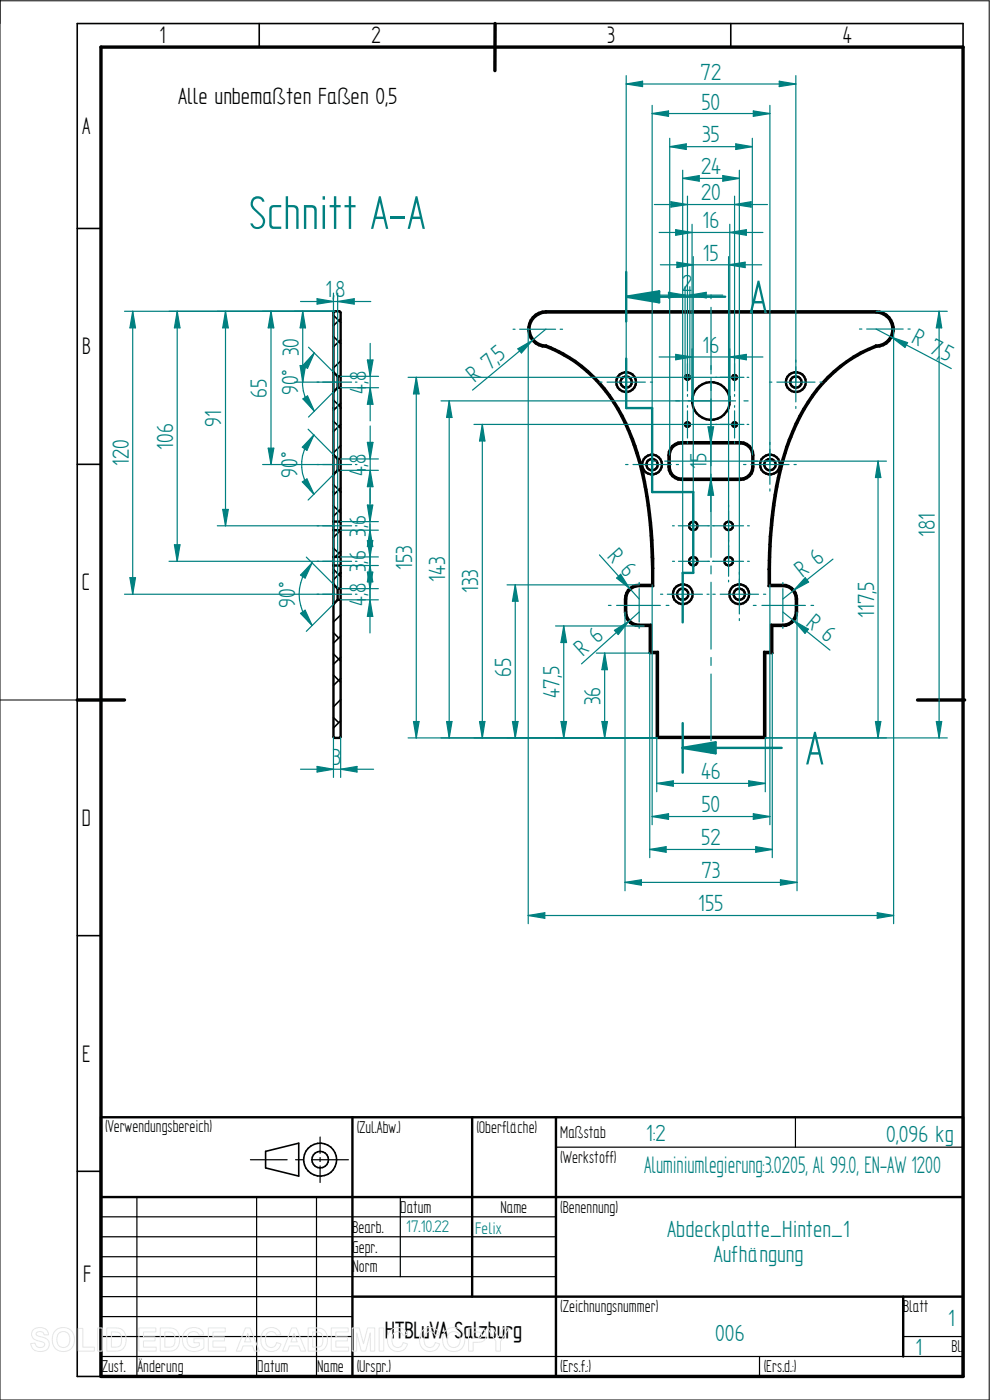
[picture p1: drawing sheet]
<svg xmlns="http://www.w3.org/2000/svg" width="210mm" height="297mm" viewBox="0 0 210 297" stroke-linecap="round" stroke-linejoin="round" font-family="sans-serif">
<path d="M0 0v297h209.8v-296.8h-209.8M0 148.5h16.4" fill="none" stroke="#000" stroke-width=".21"/>
<g fill="none" stroke="#000" stroke-width=".34">
<path d="M55 5v5M105 5v5M155 5v5M204.3 10v-5h-187.9v287h5M16.4 48.5h5M16.4 98.5h5M16.4 148.5h5M16.4 198.5h5M16.4 248.5h5M56.3 244.3l7.1-1.8v7l-7.1-1.7z"/>
<circle cx="67.9" cy="246" r="3.5"/>
<circle cx="67.9" cy="246" r="1.76"/>
</g>
<path d="M21.4 10h182.9v282h-182.9zM105 5v10M16.4 148.5h10M194.6 148.5h10" fill="none" stroke="#000" stroke-width=".72"/>
<g fill="none" stroke="#000" stroke-width=".51">
<path d="M115.8 73.6a31.3 31.3 0 0 1 17.4 17.6 72.8 72.8 0 0 1 5.1 27v2.4M115.8 73.6a3.8 3.8 0 0 1-3.7-3.8 3.8 3.8 0 0 1 3.7-3.8h70a3.8 3.8 0 0 1 3.8 3.8 3.8 3.8 0 0 1-3.8 3.8M115.9 73.3a31.7 31.7 0 0 1 17.7 18.2 69.9 69.9 0 0 1 4.8 23.1l.2 9.7M115.9 73.3a3.5 3.5 0 0 1-3.6-3.5 3.5 3.5 0 0 1 3.5-3.5h70a3.5 3.5 0 0 1 3.5 3.5 3.5 3.5 0 0 1-3.5 3.5M115.9 73.3l-.1 .3M185.8 73.3a31.4 31.4 0 0 0-17.7 18.3 69.1 69.1 0 0 0-4.8 22.2l-.2 7M185.8 73.3v.3M185.8 73.6a31.2 31.2 0 0 0-17.3 17.6 68.6 68.6 0 0 0-4.9 22.5l-.3 6.9M142.6 94.6l1.2-.7 .8-.1h12.5a2.75 2.75 0 0 1 2.7 2.8v2.5a2.75 2.75 0 0 1-2.7 2.7h-12.5a2.75 2.75 0 0 1-2.8-2.7l.1-3.3zM142.8 94.8l1.1-.7h.7h12.5a2.53 2.53 0 0 1 2.5 2.5v2.5a2.53 2.53 0 0 1-2.5 2.5h-12.5a2.46 2.46 0 0 1-2.5-2.5l.1-3.2zM137.8 138.6h1.5M137.8 132.8v5.8"/>
<path d="M138.1 132.5v5.8M138.1 138.3h1.5M138.1 138.3l-.3 .3M138.1 132.5l-.3 .3M138.3 124.1h-2.7a2.92 2.92 0 0 0-3 3v2.7a2.92 2.92 0 0 0 3 3h2.2M138.3 120.6v3.5M138.3 124.1l.3 .2M138.3 120.6h.3M138.6 124.3h-3a2.75 2.75 0 0 0-2.8 2.8v2.7a2.75 2.75 0 0 0 2.8 2.7h2.5M139.3 138.6v17.9M139.6 138.3v18M139.6 138.3l-.3 .3"/>
<path d="M162.1 138.3h1.5M162.1 138.3v18M162.1 138.3l.2 .3M162.3 138.6h1.5M162.3 138.6v17.9M163.1 124.3h3a2.75 2.75 0 0 1 2.7 2.8v2.7a2.75 2.75 0 0 1-2.7 2.7h-2.5M163.1 120.8v3.5M163.3 120.6v3.5M163.3 124.1h2.8a2.98 2.98 0 0 1 3 3v2.7a2.92 2.92 0 0 1-3 3h-2.3M163.3 124.1l-.2 .2M163.3 120.6l-.2 .2M163.6 132.5v5.8"/>
<path d="M163.6 138.3l.2 .3M163.6 132.5l.2 .3M163.8 132.8v5.8M139.3 156.5h23M139.6 156.3h22.5M139.6 156.3l-.3 .2M162.1 156.3l.2 .2M21.4 237h182.9v55h-182.9zM74.8 237v55M100.2 237v38.1M117.9 237v55M21.4 254h182.9"/>
<path d="M74.8 275.1h129.5M191.6 275.1v12.7"/>
<circle cx="132.8" cy="81.1" r="2.1"/>
<circle cx="132.8" cy="81.1" r="1.2"/>
<circle cx="138.3" cy="98.6" r="1.21"/>
<circle cx="138.3" cy="98.6" r="2.09"/>
<circle cx="145.8" cy="90" r=".51"/>
<circle cx="145.8" cy="80.1" r=".51"/>
<circle cx="150.8" cy="85.1" r="4"/>
<circle cx="155.8" cy="90.1" r=".5"/>
<circle cx="155.8" cy="80.1" r=".5"/>
<circle cx="163.3" cy="98.6" r="1.21"/>
<circle cx="163.3" cy="98.6" r="2.09"/>
<circle cx="168.8" cy="81.1" r="1.2"/>
<circle cx="168.8" cy="81.1" r="2.1"/>
<circle cx="147.1" cy="111.6" r=".9"/>
<circle cx="147.1" cy="119.1" r=".9"/>
<circle cx="154.6" cy="111.6" r=".9"/>
<circle cx="154.6" cy="119.1" r=".9"/>
<circle cx="144.8" cy="126.1" r="1.2"/>
<circle cx="144.8" cy="126.1" r="2.1"/>
<circle cx="156.8" cy="126.1" r="2.1"/>
<circle cx="156.8" cy="126.1" r="1.2"/>
</g>
<g fill="none" stroke="#000" stroke-width=".25">
<path d="M168.7 237v6.4M21.4 258.1h96.5M29 254v38M53.1 246h7.8M54.4 254v38M62.7 246h1.7M66.2 246h7.7M67.1 254v38M67.9 241.2v3.5M67.9 245.6v.8M67.9 247.4v3.5M84.9 254v16.8"/>
<path d="M117.9 243.4h86.4M21.4 270.8h96.5M21.4 266.6h96.5M21.4 262.4h96.5M21.4 275.1h53.4M21.4 279.3h53.4M21.4 287.8h182.9M21.4 283.5h53.4M161.1 287.8v4.2M191.6 283.5h12.7"/>
</g>
<path d="M132.8 76.1v10.5h5.5v17.8h8.8v17.1h-2.3v10.5M153.8 62.9h-21v5.3M144.8 153.4v5.3" fill="none" stroke="#008080" stroke-width=".51"/>
<path d="M132.8 62.9l7-1.1v2.3z" fill="#008080"/>
<path d="M132.8 62.9l7-1.1v2.3zM144.8 158.7h21" fill="none" stroke="#008080" stroke-width=".51"/>
<path d="M144.8 158.7l7-1.2v2.3z" fill="#008080"/>
<path d="M132.8 57.7v5.2M144.8 158.7l7-1.2v2.3zM144.8 158.7v5.2" fill="none" stroke="#008080" stroke-width=".51"/>
<g fill="none" stroke="#000" stroke-width=".34">
<path d="M70.7 66.9l1.6 1.5M70.7 71.4l1.6 1.5M72.3 67.6l-1.6 1.5M72.3 72.1l-1.6 1.5M72.3 76.6l-1.6 1.5M70.7 84.9l1.6 1.5M70.7 89.4l1.6 1.4M72.3 85.6l-1.6 1.5M72.3 90l-1.6 1.6M72.3 94.5l-1.6 1.6M70.7 116.3l1.1 1M70.7 107.3l1.6 1.5"/>
<path d="M70.7 102.8l1.6 1.5M72.3 112.5l-1.6 1.5M72.3 117l-1.2 1.2M72.3 103.5l-1.6 1.5M72.3 108l-1.6 1.5M70.7 134.2l1.1 1.1M70.7 138.7l1.6 1.6M70.7 120.8l1.6 1.5M72.3 130.5l-1.6 1.5M72.3 135l-1.6 1.4M72.3 139.4l-1.6 1.5M72.3 121.5l-1.6 1.5"/>
<path d="M70.7 143.2l1.6 1.5M70.7 152.2l1.1 1.1M72.3 143.9l-1.6 1.5M72.3 148.4l-1.6 1.5M72.3 152.9l-1.6 1.5"/>
</g>
<g fill="none" stroke="#000" stroke-width=".51">
<path d="M70.7 66.3l.3-.3h1l.3 .3v90l-.3 .2h-1l-.3-.2zM70.7 79l.9 .8M71.6 79.8v2.5M71.6 79.8h.7M70.7 96.5l.9 .9M71.6 99.8l-.9 .9M71.6 97.4v2.4M71.6 99.8h.7M71.6 97.4h.7M71.6 82.3h.7M71.6 82.3l-.9 .8M70.7 120h1.6"/>
<path d="M70.7 118.2h1.6M70.7 110.7h1.6M70.7 112.5h1.6M70.7 124l.9 .9M71.6 124.9v2.4M71.6 124.9h.7M71.6 127.3h.7M71.6 127.3l-.9 .9"/>
</g>
<path d="M126.5 138.6h11.3M126.5 156.5h12.8M127.7 153.1h1.2l-.6 3.4z" fill="none" stroke="#008080" stroke-width=".25"/>
<path d="M127.7 153.1h1.2l-.6 3.4z" fill="#008080"/>
<path d="M128.3 138.6l.6 3.5h-1.2z" fill="none" stroke="#008080" stroke-width=".25"/>
<path d="M128.3 138.6l.6 3.5h-1.2z" fill="#008080"/>
<path d="M117.9 132.8h18.8M128.3 138.6v17.9M117.9 156.5h21.4M119 153.1h1.2l-.6 3.4z" fill="none" stroke="#008080" stroke-width=".25"/>
<path d="M119 153.1h1.2l-.6 3.4z" fill="#008080"/>
<path d="M119.6 132.8l.6 3.5h-1.2z" fill="none" stroke="#008080" stroke-width=".25"/>
<path d="M119.6 132.8l.6 3.5h-1.2z" fill="#008080"/>
<path d="M107.6 124.1h28M109.3 124.1l.6 3.5h-1.2zM119.6 132.8v23.7M107.6 156.5h31.7" fill="none" stroke="#008080" stroke-width=".25"/>
<path d="M109.3 124.1l.6 3.5h-1.2z" fill="#008080"/>
<path d="M108.7 153.1h1.2l-.6 3.4z" fill="none" stroke="#008080" stroke-width=".25"/>
<path d="M108.7 153.1h1.2l-.6 3.4z" fill="#008080"/>
<path d="M143.6 55.6l3.5 .6-3.5 .6zM147.1 54.4v64.7M154.6 54.4v64.7M109.3 124.1v32.4" fill="none" stroke="#008080" stroke-width=".25"/>
<path d="M143.6 55.6l3.5 .6-3.5 .6z" fill="#008080"/>
<path d="M154.6 56.2l3.5-.6v1.2z" fill="none" stroke="#008080" stroke-width=".25"/>
<path d="M154.6 56.2l3.5-.6v1.2z" fill="#008080"/>
<path d="M144.8 36.1v90M144.8 37.8l3.5-.5v1.1zM156.8 36.1v90M140.1 56.2h21.5" fill="none" stroke="#008080" stroke-width=".25"/>
<path d="M144.8 37.8l3.5-.5v1.1z" fill="#008080"/>
<path d="M153.3 37.3l3.5 .5-3.5 .6z" fill="none" stroke="#008080" stroke-width=".25"/>
<path d="M153.3 37.3l3.5 .5-3.5 .6z" fill="#008080"/>
<path d="M142.1 29.3v67.3M142.1 31.1l3.5-.6v1.2zM144.8 37.8h12M159.6 29.3v67.3" fill="none" stroke="#008080" stroke-width=".25"/>
<path d="M142.1 31.1l3.5-.6v1.2z" fill="#008080"/>
<path d="M156.1 30.5l3.5 .6-3.5 .6z" fill="none" stroke="#008080" stroke-width=".25"/>
<path d="M156.1 30.5l3.5 .6-3.5 .6z" fill="#008080"/>
<path d="M132.8 16v65.1M132.8 17.8l3.5-.6v1.2zM168.8 16v65.1M142.1 31.1h17.5" fill="none" stroke="#008080" stroke-width=".25"/>
<path d="M132.8 17.8l3.5-.6v1.2z" fill="#008080"/>
<path d="M165.3 17.2l3.5 .6-3.5 .6z" fill="none" stroke="#008080" stroke-width=".25"/>
<path d="M165.3 17.2l3.5 .6-3.5 .6z" fill="#008080"/>
<path d="M132.8 17.8h36M139.3 156.5v11.5M162.3 156.5v11.5M139.3 166.2l3.5-.5v1.1z" fill="none" stroke="#008080" stroke-width=".25"/>
<path d="M139.3 166.2l3.5-.5v1.1z" fill="#008080"/>
<path d="M158.8 165.7l3.5 .5-3.5 .6z" fill="none" stroke="#008080" stroke-width=".25"/>
<path d="M158.8 165.7l3.5 .5-3.5 .6z" fill="#008080"/>
<path d="M138.3 124.1v50.9M163.3 124.1v50.9M138.3 173.2l3.5-.6v1.2zM139.3 166.2h23" fill="none" stroke="#008080" stroke-width=".25"/>
<path d="M138.3 173.2l3.5-.6v1.2z" fill="#008080"/>
<path d="M159.8 172.6l3.5 .6-3.5 .6z" fill="none" stroke="#008080" stroke-width=".25"/>
<path d="M159.8 172.6l3.5 .6-3.5 .6z" fill="#008080"/>
<path d="M137.8 138.6v43.3M163.8 138.6v43.3M138.3 173.2h25M137.8 180.2l3.5-.6v1.2z" fill="none" stroke="#008080" stroke-width=".25"/>
<path d="M137.8 180.2l3.5-.6v1.2z" fill="#008080"/>
<path d="M160.3 179.6l3.5 .6-3.5 .6z" fill="none" stroke="#008080" stroke-width=".25"/>
<path d="M160.3 179.6l3.5 .6-3.5 .6z" fill="#008080"/>
<path d="M132.6 129.8v59.2M169.1 129.8v59.2M132.6 187.2l3.5-.6v1.2zM137.8 180.2h26" fill="none" stroke="#008080" stroke-width=".25"/>
<path d="M132.6 187.2l3.5-.6v1.2z" fill="#008080"/>
<path d="M165.6 186.6l3.5 .6-3.5 .6z" fill="none" stroke="#008080" stroke-width=".25"/>
<path d="M165.6 186.6l3.5 .6-3.5 .6z" fill="#008080"/>
<path d="M112.1 69.8v126.2M189.6 69.8v126.2M112.1 194.2l3.5-.6v1.2zM132.6 187.2h36.5" fill="none" stroke="#008080" stroke-width=".25"/>
<path d="M112.1 194.2l3.5-.6v1.2z" fill="#008080"/>
<path d="M186.1 193.6l3.5 .6-3.5 .6z" fill="none" stroke="#008080" stroke-width=".25"/>
<path d="M186.1 193.6l3.5 .6-3.5 .6z" fill="#008080"/>
<path d="M146.8 47.6v37.4M154.8 47.6v37.4M154.8 49.3l3.5-.6v1.2zM112.1 194.2h77.5" fill="none" stroke="#008080" stroke-width=".25"/>
<path d="M154.8 49.3l3.5-.6v1.2z" fill="#008080"/>
<path d="M143.3 48.7l3.5 .6-3.5 .6z" fill="none" stroke="#008080" stroke-width=".25"/>
<path d="M143.3 48.7l3.5 .6-3.5 .6z" fill="#008080"/>
<path d="M139.8 49.3h22M150.2 90.6h1.2l-.6 3.5z" fill="none" stroke="#008080" stroke-width=".25"/>
<path d="M150.2 90.6h1.2l-.6 3.5z" fill="#008080"/>
<path d="M150.8 101.6l.6 3.5h-1.2z" fill="none" stroke="#008080" stroke-width=".25"/>
<path d="M150.8 101.6l.6 3.5h-1.2z" fill="#008080"/>
<path d="M150.8 87.1v21.4M127.2 117.7l8.4 9.4M130.8 122.6l.9-.8 1.9 3z" fill="none" stroke="#008080" stroke-width=".25"/>
<path d="M130.8 122.6l.9-.8 1.9 3z" fill="#008080"/>
<path d="M109.9 74l3-1.8-2.3 2.7zM115.8 69.8l-15.6 13" fill="none" stroke="#008080" stroke-width=".25"/>
<path d="M109.9 74l3-1.8-2.3 2.7z" fill="#008080"/>
<path d="M185.8 69.8l16 8.4M189.1 71.5l3.4 1.2-.5 1z" fill="none" stroke="#008080" stroke-width=".25"/>
<path d="M189.1 71.5l3.4 1.2-.5 1z" fill="#008080"/>
<path d="M130.3 133.7l3-1.9-2.2 2.8zM135.6 129.8l-12.2 11" fill="none" stroke="#008080" stroke-width=".25"/>
<path d="M130.3 133.7l3-1.9-2.2 2.8z" fill="#008080"/>
<path d="M176.7 118.6l-10.6 8.5M170.8 122.6l.7 .9-3.1 1.7z" fill="none" stroke="#008080" stroke-width=".25"/>
<path d="M170.8 122.6l.7 .9-3.1 1.7z" fill="#008080"/>
<path d="M166.1 129.8l10 8.1M168.4 131.7l3.1 1.8-.7 .9z" fill="none" stroke="#008080" stroke-width=".25"/>
<path d="M168.4 131.7l3.1 1.8-.7 .9z" fill="#008080"/>
<path d="M146.8 74v11M150.8 77.6v.8M154.8 74v11M154.8 75.7l3.5-.5v1.1zM150.8 80.2v8.9M150.8 90.9v.9" fill="none" stroke="#008080" stroke-width=".25"/>
<path d="M154.8 75.7l3.5-.5v1.1z" fill="#008080"/>
<path d="M143.3 75.2l3.5 .5-3.5 .6z" fill="none" stroke="#008080" stroke-width=".25"/>
<path d="M143.3 75.2l3.5 .5-3.5 .6z" fill="#008080"/>
<path d="M139.8 75.7h22M145.3 60.8v19.3M146.3 60.8v19.3M146.3 62.6l3.5-.6v1.2z" fill="none" stroke="#008080" stroke-width=".25"/>
<path d="M146.3 62.6l3.5-.6v1.2z" fill="#008080"/>
<path d="M141.8 62l3.5 .6-3.5 .6z" fill="none" stroke="#008080" stroke-width=".25"/>
<path d="M141.8 62l3.5 .6-3.5 .6z" fill="#008080"/>
<path d="M72.3 79.8h8M77.9 76.4h1.2l-.6 3.4zM138.3 62.6h15M72.3 82.3h8" fill="none" stroke="#008080" stroke-width=".25"/>
<path d="M77.9 76.4h1.2l-.6 3.4z" fill="#008080"/>
<path d="M78.5 82.3l.6 3.5h-1.2z" fill="none" stroke="#008080" stroke-width=".25"/>
<path d="M78.5 82.3l.6 3.5h-1.2z" fill="#008080"/>
<path d="M78.5 72.9v16.4M72.3 97.4h8M72.3 99.8h8M77.9 93.9h1.2l-.6 3.5z" fill="none" stroke="#008080" stroke-width=".25"/>
<path d="M77.9 93.9h1.2l-.6 3.5z" fill="#008080"/>
<path d="M78.5 99.8l.6 3.5h-1.2z" fill="none" stroke="#008080" stroke-width=".25"/>
<path d="M78.5 99.8l.6 3.5h-1.2z" fill="#008080"/>
<path d="M78.5 90.4v16.4M72.3 110.7h8M72.3 112.5h8M77.9 107.1h1.2l-.6 3.6z" fill="none" stroke="#008080" stroke-width=".25"/>
<path d="M77.9 107.1h1.2l-.6 3.6z" fill="#008080"/>
<path d="M78.5 112.5l.6 3.5h-1.2z" fill="none" stroke="#008080" stroke-width=".25"/>
<path d="M78.5 112.5l.6 3.5h-1.2z" fill="#008080"/>
<path d="M72.3 118.2h8M72.3 120h8M77.9 114.7h1.2l-.6 3.5zM78.5 103.7v15.8" fill="none" stroke="#008080" stroke-width=".25"/>
<path d="M77.9 114.7h1.2l-.6 3.5z" fill="#008080"/>
<path d="M78.5 120l.6 3.4h-1.2z" fill="none" stroke="#008080" stroke-width=".25"/>
<path d="M78.5 120l.6 3.4h-1.2z" fill="#008080"/>
<path d="M78.5 111.2v15.8M72.3 124.9h8M72.3 127.3h8M77.9 121.4h1.2l-.6 3.5z" fill="none" stroke="#008080" stroke-width=".25"/>
<path d="M77.9 121.4h1.2l-.6 3.5z" fill="#008080"/>
<path d="M78.5 127.3l.6 3.5h-1.2z" fill="none" stroke="#008080" stroke-width=".25"/>
<path d="M78.5 127.3l.6 3.5h-1.2z" fill="#008080"/>
<path d="M62.5 66h8.5M64.2 66l.6 3.6h-1.1zM62.5 81.1h9.1M78.5 117.9v16.4" fill="none" stroke="#008080" stroke-width=".25"/>
<path d="M64.2 66l.6 3.6h-1.1z" fill="#008080"/>
<path d="M63.7 77.6h1.1l-.6 3.5z" fill="none" stroke="#008080" stroke-width=".25"/>
<path d="M63.7 77.6h1.1l-.6 3.5z" fill="#008080"/>
<path d="M55.7 66h15.3M57.5 66l.6 3.6h-1.2zM64.2 66v15.1M55.7 98.6h15" fill="none" stroke="#008080" stroke-width=".25"/>
<path d="M57.5 66l.6 3.6h-1.2z" fill="#008080"/>
<path d="M56.9 95.1h1.2l-.6 3.5z" fill="none" stroke="#008080" stroke-width=".25"/>
<path d="M56.9 95.1h1.2l-.6 3.5z" fill="#008080"/>
<path d="M46.1 66h24.9M47.8 66l.6 3.6h-1.2zM57.5 66v32.6M46.1 111.5h24.6" fill="none" stroke="#008080" stroke-width=".25"/>
<path d="M47.8 66l.6 3.6h-1.2z" fill="#008080"/>
<path d="M47.2 108.1h1.2l-.6 3.4z" fill="none" stroke="#008080" stroke-width=".25"/>
<path d="M47.2 108.1h1.2l-.6 3.4z" fill="#008080"/>
<path d="M35.9 66h35.1M37.6 66l.6 3.6h-1.2zM47.8 66v45.5M35.9 119.1h34.8" fill="none" stroke="#008080" stroke-width=".25"/>
<path d="M37.6 66l.6 3.6h-1.2z" fill="#008080"/>
<path d="M37 115.6h1.2l-.6 3.5z" fill="none" stroke="#008080" stroke-width=".25"/>
<path d="M37 115.6h1.2l-.6 3.5z" fill="#008080"/>
<path d="M26.4 66h44.6M28.2 66l.5 3.6h-1.1zM37.6 66v53.1M26.4 126.1h44.3" fill="none" stroke="#008080" stroke-width=".25"/>
<path d="M28.2 66l.5 3.6h-1.1z" fill="#008080"/>
<path d="M27.6 122.6h1.1l-.5 3.5z" fill="none" stroke="#008080" stroke-width=".25"/>
<path d="M27.6 122.6h1.1l-.5 3.5z" fill="#008080"/>
<path d="M28.2 66v60.1M100.5 90h55.3M100.5 156.5h38.8M101.7 153.1h1.2l-.6 3.4z" fill="none" stroke="#008080" stroke-width=".25"/>
<path d="M101.7 153.1h1.2l-.6 3.4z" fill="#008080"/>
<path d="M102.3 90l.6 3.6h-1.2z" fill="none" stroke="#008080" stroke-width=".25"/>
<path d="M102.3 90l.6 3.6h-1.2z" fill="#008080"/>
<path d="M93.6 85h57.2M95.3 85l.6 3.6h-1.2zM102.3 90v66.5M93.6 156.5h45.7" fill="none" stroke="#008080" stroke-width=".25"/>
<path d="M95.3 85l.6 3.6h-1.2z" fill="#008080"/>
<path d="M94.7 153.1h1.2l-.6 3.4z" fill="none" stroke="#008080" stroke-width=".25"/>
<path d="M94.7 153.1h1.2l-.6 3.4z" fill="#008080"/>
<path d="M86.6 80.1h69.7M88.3 80.1l.6 3.5h-1.2zM95.3 85v71.5M86.6 156.5h52.7" fill="none" stroke="#008080" stroke-width=".25"/>
<path d="M88.3 80.1l.6 3.5h-1.2z" fill="#008080"/>
<path d="M87.7 153.1h1.2l-.6 3.4z" fill="none" stroke="#008080" stroke-width=".25"/>
<path d="M87.7 153.1h1.2l-.6 3.4z" fill="#008080"/>
<path d="M185.8 66h15.2M88.3 80.1v76.4M162.3 156.5h38.7M198.6 153.1h1.2l-.6 3.4z" fill="none" stroke="#008080" stroke-width=".25"/>
<path d="M198.6 153.1h1.2l-.6 3.4z" fill="#008080"/>
<path d="M199.2 66l.6 3.6h-1.2z" fill="none" stroke="#008080" stroke-width=".25"/>
<path d="M199.2 66l.6 3.6h-1.2z" fill="#008080"/>
<path d="M199.2 66v90.5M159.6 97.8h28.4M186.3 97.8l.6 3.5h-1.2zM162.3 156.5h25.7" fill="none" stroke="#008080" stroke-width=".25"/>
<path d="M186.3 97.8l.6 3.5h-1.2z" fill="#008080"/>
<path d="M185.7 153.1h1.2l-.6 3.4z" fill="none" stroke="#008080" stroke-width=".25"/>
<path d="M185.7 153.1h1.2l-.6 3.4z" fill="#008080"/>
<g fill="none" stroke="#008080" stroke-width=".25">
<path d="M108.8 69.8h.5M110.2 69.8h7.7M118.8 69.8h.5M150.8 62.6v.8M150.8 65.2v14.1M168.8 76.4v.4M168.8 77.8v7.5M182.3 69.8h.5M183.9 69.8h7.7M192.6 69.8h.5M67.3 81.1h.3M67.3 98.6h.3"/>
<path d="M68.5 81.1h6.1M68.5 98.6h6.1M75.4 81.1h.3M75.4 98.6h.3M127.2 81.1h.5M128.8 81.1h8.1M132.7 98.6h.5M134.3 98.6h8.1M138 81.1h.4M138.3 97.8h.9M141 97.8h19.7M143.3 85h.8"/>
<path d="M143.5 98.6h.4M146 85h10M150.8 81.2v1.6M150.8 84.6v14.2M157.7 98.6h.5M157.8 85h.9M159.3 98.6h8.1M162.5 97.8h.8M163.2 81.1h.5M163.3 93.9v.4M163.3 95.3v7.4M164.8 81.1h8.1"/>
<path d="M168.4 98.6h.5M168.8 86.2v.5M173.9 81.1h.5M186.3 97.8v58.7M67.3 111.5h.3M67.3 119.1h.3M68.5 111.5h6.1M68.5 119.1h6.1M75.4 111.5h.3M75.4 119.1h.3M142.7 111.5h.3M142.7 119.1h.4"/>
<path d="M143.9 111.5h6.6M143.9 119.1h6.6M150.8 100.6v1.7M150.8 104.1v14.1M151.1 111.5h6.6M151.1 119.1h6.6M154.6 107.1v.5M154.6 108.4v6.7M154.6 115.6v6.7M158.6 111.5h.4M158.6 119.1h.4M163.3 103.7v.5"/>
<path d="M67.3 126.1h.3M68.5 126.1h6.1M75.4 126.1h.3M129.1 128.4h.5M130.8 128.4h9.3M135.6 123.6v.4M135.6 124.9v7.1M135.6 132.9v.4M140.1 126.1h.5M141.3 128.4h.6M141.6 126.1h7.4M150 126.1h.4"/>
<path d="M150.8 120.1v1.7M150.8 123.5v14.2M150.8 139.5v1.7M151.2 126.1h.5M152.8 126.1h8.1M154.6 123.1v.3M156.8 121.4v.4M156.8 122.8v7.5M156.8 131.2v.5M159.8 128.4h.6M161.6 128.4h9.3M162 126.1h.4"/>
<path d="M166.1 123.6v.4M166.1 124.9v7.1M166.1 132.9v.4M172 128.4h.6M70.7 156.3v8.6M72.3 156.3v8.6M150.8 143v14.1M150.8 159v.8M67.3 162.6l3.4 .6-3.4 .6z"/>
</g>
<path d="M67.3 162.6l3.4 .6-3.4 .6z" fill="#008080"/>
<path d="M72.3 163.2l3.4-.6v1.2z" fill="none" stroke="#008080" stroke-width=".25"/>
<path d="M72.3 163.2l3.4-.6v1.2z" fill="#008080"/>
<path d="M65.4 73.7l5.3 5.3M66.7 74.9l-1.5 3.2-.9-.6zM70.7 83.1l-5.3 5.4M63.8 163.2h15.4" fill="none" stroke="#008080" stroke-width=".25"/>
<path d="M66.7 74.9l-1.5 3.2-.9-.6z" fill="#008080"/>
<path d="M64.3 84.6l.9-.6 1.5 3.2z" fill="none" stroke="#008080" stroke-width=".25"/>
<path d="M64.3 84.6l.9-.6 1.5 3.2z" fill="#008080"/>
<path d="M66.7 74.9a8.8 8.8 0 0 0 0 12.3M65.4 91.1l5.3 5.4M66.6 92.3l-1.5 3.2-1-.6zM70.7 100.7l-5.3 5.4" fill="none" stroke="#008080" stroke-width=".25"/>
<path d="M66.6 92.3l-1.5 3.2-1-.6z" fill="#008080"/>
<path d="M64.1 102.2l1-.6 1.5 3.2z" fill="none" stroke="#008080" stroke-width=".25"/>
<path d="M64.1 102.2l1-.6 1.5 3.2z" fill="#008080"/>
<path d="M66.6 92.3a8.8 8.8 0 0 0 0 12.5M65 118.2l5.7 5.8M66.2 119.4l-1.5 3.2-.9-.6zM70.7 128.2l-5.7 5.7" fill="none" stroke="#008080" stroke-width=".25"/>
<path d="M66.2 119.4l-1.5 3.2-.9-.6z" fill="#008080"/>
<path d="M63.8 130.1l.9-.6 1.5 3.2z" fill="none" stroke="#008080" stroke-width=".25"/>
<path d="M63.8 130.1l.9-.6 1.5 3.2z" fill="#008080"/>
<path d="M67.3 63.4l3.4 .6-3.4 .5zM70.7 62.2v66M71.6 62.2v62.7M66.2 119.4a9.4 9.4 0 0 0 0 13.3" fill="none" stroke="#008080" stroke-width=".25"/>
<path d="M67.3 63.4l3.4 .6-3.4 .5z" fill="#008080"/>
<path d="M71.6 64l3.5-.6v1.1z" fill="none" stroke="#008080" stroke-width=".25"/>
<path d="M71.6 64l3.5-.6v1.1z" fill="#008080"/>
<path d="M138.3 22.4v76.2M159.8 23.5l3.5 .6-3.5 .6zM163.3 22.4v76.2M63.8 64h14.9" fill="none" stroke="#008080" stroke-width=".25"/>
<path d="M159.8 23.5l3.5 .6-3.5 .6z" fill="#008080"/>
<path d="M138.3 24.1l3.5-.6v1.2z" fill="none" stroke="#008080" stroke-width=".25"/>
<path d="M138.3 24.1l3.5-.6v1.2z" fill="#008080"/>
<g fill="none" stroke="#008080" stroke-width=".25">
<path d="M138.3 24.1h25M142.3 42.8l3.5 .6-3.5 .5zM145.8 41.6v41.3M155.8 41.6v41.3M145.8 83.7v.4M145.8 86.1v.3M145.8 87.2v5.7M145.8 93.7v.4M151.8 80.1h.3M151.8 90h.3M152.8 80.1h5M152.8 90h5"/>
<path d="M155.8 83.7v.4M155.8 86.1v.3M155.8 87.2v5.7M155.8 93.7v.4M158.5 80.1h.3M158.5 90h.3"/>
</g>
<path d="M142.3 42.8l3.5 .6-3.5 .5z" fill="#008080"/>
<path d="M155.8 43.4l3.5-.6v1.1z" fill="none" stroke="#008080" stroke-width=".25"/>
<path d="M155.8 43.4l3.5-.6v1.1z" fill="#008080"/>
<path d="M138.8 43.4h24" fill="none" stroke="#008080" stroke-width=".25"/>
<g fill="none" stroke="#e6e6e6" stroke-width=".21">
<path d="M7.1 282.1a2.02 2.02 0 0 1 3.1 .7l.1 .4h-.9a.9 .9 0 0 0-.8-.7 .9 .9 0 0 0-.9 .5l.1 .3 .5 .2a2.15 2.15 0 0 1 2.1 1.4 1.72 1.72 0 0 1-2.3 1.8l-.7-.2-.7-.7-.2-.8 1-.1a1.06 1.06 0 0 0 .9 1 1.06 1.06 0 0 0 1.1-.7 1.66 1.66 0 0 0-1.6-.8 1.37 1.37 0 0 1-.8-2.3zM11.8 282.3a2.46 2.46 0 0 1 3.1-.2 2.46 2.46 0 0 1 .8 3 2.4 2.4 0 0 1-3.1 1.5 2.4 2.4 0 0 1-1.5-3.1l.2-.5zM12.4 282.9a1.39 1.39 0 0 1 1.7-.3 1.39 1.39 0 0 1 .7 1.6 1.41 1.41 0 0 1-1.4 1.7 1.41 1.41 0 0 1-1.3-1.7l.1-.8zM16.6 281.8h1v4h2.4v.8h-3.4zM20.7 281.7h1v4.9h-1zM22.6 281.7h1.9a2.2 2.2 0 0 1 2.2 2.8 2.02 2.02 0 0 1-2.2 2.1h-1.9zM23.6 282.6a1.8 1.8 0 0 1 2 .5 2.09 2.09 0 0 1-.4 2.6l-1.6 .1zM29.5 281.7h3.6v.9h-2.7v1h2.5v.9h-2.5v1.3h2.7v.8h-3.6zM34 281.7h1.8a2.2 2.2 0 0 1 2.3 2.8 2.02 2.02 0 0 1-2.2 2.1h-1.9zM35 282.6a1.8 1.8 0 0 1 1.9 .5 2.09 2.09 0 0 1-.4 2.6l-1.5 .1zM39.4 282.3a2.33 2.33 0 0 1 3.8 .8l-1 .2a1.37 1.37 0 0 0-1.6-.7 1.37 1.37 0 0 0-.9 1.5 1.56 1.56 0 0 0 .8 1.6 1.56 1.56 0 0 0 1.8-.2v-.6h-1.2v-.9h2.2v2a2.65 2.65 0 0 1-3.1 .5 2.65 2.65 0 0 1-1.5-2.7l.3-1zM44.2 281.7h3.6v.9h-2.6v1h2.4v.9h-2.4v1.3h2.7v.8h-3.7z"/>
<path d="M52 281.7h1.1l1.9 4.9h-1l-.4-1.1h-2l-.4 1.1h-1.1zM52.6 282.9l.6 1.8h-1.3zM56 282.3a2.12 2.12 0 0 1 3.6 .8l-1 .2a1.24 1.24 0 0 0-1.6-.7 1.24 1.24 0 0 0-.7 1.6 1.28 1.28 0 0 0 .4 1.4 1.28 1.28 0 0 0 1.6 0l.4-.8 .9 .3a2.19 2.19 0 0 1-2.5 1.6 2.19 2.19 0 0 1-1.8-2.5l.1-.9zM61.9 281.7h1l2 4.9h-1.1l-.4-1.1h-2l-.4 1.1h-1.1zM62.4 282.9l.7 1.8h-1.4zM65.4 281.7h1.8a2.2 2.2 0 0 1 2.3 2.8 2.02 2.02 0 0 1-2.3 2.1h-1.8zM66.3 282.6a1.8 1.8 0 0 1 2 .5 2.09 2.09 0 0 1-.4 2.6l-1.6 .1zM70.3 281.7h3.6v.9h-2.7v1h2.5v.9h-2.5v1.3h2.8v.8h-3.7zM74.7 281.7h1.5l.9 3.4 .9-3.4h1.5v4.9h-.9l-.1-3.8-.9 3.8h-1l-.9-3.8-.1 3.8h-.9zM80.4 281.7h1v4.9h-1zM82.8 282.3a2.12 2.12 0 0 1 3.6 .8l-.9 .2a1.24 1.24 0 0 0-1.6-.7 1.24 1.24 0 0 0-.8 1.6 1.28 1.28 0 0 0 .5 1.4 1.28 1.28 0 0 0 1.5 0l.4-.8 .9 .3a2.19 2.19 0 0 1-2.5 1.6 2.19 2.19 0 0 1-1.7-2.5l.1-.9zM89.6 282.3a2.12 2.12 0 0 1 3.6 .8l-.9 .2a1.24 1.24 0 0 0-1.6-.7 1.24 1.24 0 0 0-.7 1.6 1.28 1.28 0 0 0 .4 1.4 1.28 1.28 0 0 0 1.5 0l.4-.8 1 .3a2.19 2.19 0 0 1-2.6 1.6 2.19 2.19 0 0 1-1.7-2.5l.1-.9z"/>
<path d="M94.6 282.3a2.46 2.46 0 0 1 3.1-.2 2.46 2.46 0 0 1 .8 3 2.4 2.4 0 0 1-3.1 1.5 2.4 2.4 0 0 1-1.4-3.1l.1-.5zM95.2 282.9a1.39 1.39 0 0 1 1.7-.3 1.39 1.39 0 0 1 .7 1.6 1.41 1.41 0 0 1-1.3 1.7 1.41 1.41 0 0 1-1.4-1.7l.1-.8zM99.4 281.7h1.6a1.61 1.61 0 0 1 2.1 1.5 1.62 1.62 0 0 1-2.1 1.6h-.6v1.8h-1zM100.4 282.6a1.62 1.62 0 0 1 1.7 .3 .7 .7 0 0 1-.1 .8 .7 .7 0 0 1-.7 .2h-.9zM103.4 281.7h1.1l1.2 2 1.1-2h1.2l-1.8 2.9v2h-1v-2z"/>
</g>
<g font-size="11.3" fill="#008080">
<text x="52.8" y="48.6">Schnitt A-A</text>
<text x="158.9" y="66.5">A</text>
<text x="170.9" y="162.2">A</text>
</g>
<g font-size="5.7">
<text x="33.8" y="9.2">1</text>
<text x="78.8" y="9.2">2</text>
<text x="128.8" y="9.2">3</text>
<text x="178.8" y="9.2">4</text>
<text x="17.4" y="28.4">A</text>
<text x="17.4" y="75.2">B</text>
<text x="17.4" y="125.2">C</text>
<text x="17.4" y="175.2">D</text>
<text x="17.4" y="225.2">E</text>
<text x="17.6" y="271.9">F</text>
</g>
<text font-size="5.7" fill="#008080" x="136.7" y="248.7">Aluminiumlegierung:3.0205, Al 99.0, EN-AW 1200</text>
<g font-size="5.6" fill="#008080">
<text x="148.6" y="16.9">72</text>
<text x="148.8" y="23.2">50</text>
<text x="148.9" y="30.2">35</text>
<text x="148.7" y="37">24</text>
<text x="148.7" y="42.5">20</text>
<text x="149.1" y="48.4">16</text>
<text x="149.1" y="55.3">15</text>
<text x="69" y="63.1">1,8</text>
<text x="144.7" y="61.7">2</text>
<text x="106" y="76.8" transform="rotate(-40 106 76.8)">5</text>
<text x="149.1" y="74.9">16</text>
<text x="193.1" y="72.6" transform="rotate(28 193.1 72.6)">R 7,</text>
<text x="199.4" y="75.9" transform="rotate(28 199.4 75.9)">5</text>
<text x="63.2" y="83.9" transform="rotate(-90 63.2 83.9)">90° 30</text>
<text x="77.7" y="83.5" transform="rotate(-90 77.7 83.5)">4,8</text>
<text x="100.6" y="81.3" transform="rotate(-40 100.6 81.3)">R 7,</text>
<text x="56.6" y="84.4" transform="rotate(-90 56.6 84.4)">65</text>
<text x="36.7" y="95.4" transform="rotate(-90 36.7 95.4)">106</text>
<text x="46.9" y="90.6" transform="rotate(-90 46.9 90.6)">91</text>
<text x="27.3" y="98.9" transform="rotate(-90 27.3 98.9)">120</text>
<text x="63.1" y="101.4" transform="rotate(-90 63.1 101.4)">90°</text>
<text x="77.6" y="101" transform="rotate(-90 77.6 101)">4,8</text>
<text x="149.9" y="99.5" transform="rotate(-90 149.9 99.5)">15</text>
<text x="77.6" y="113.9" transform="rotate(-90 77.6 113.9)">3,6</text>
<text x="198.3" y="113.9" transform="rotate(-90 198.3 113.9)">181</text>
<text x="128.7" y="118.1" transform="rotate(48 128.7 118.1)">R 6</text>
<text x="77.6" y="121.4" transform="rotate(-90 77.6 121.4)">3,6</text>
<text x="87.4" y="120.9" transform="rotate(-90 87.4 120.9)">153</text>
<text x="94.4" y="123.5" transform="rotate(-90 94.4 123.5)">143</text>
<text x="101.4" y="125.9" transform="rotate(-90 101.4 125.9)">133</text>
<text x="170.3" y="122.6" transform="rotate(-38 170.3 122.6)">R 6</text>
<text x="62.6" y="128.9" transform="rotate(-90 62.6 128.9)">90°</text>
<text x="77.6" y="128.5" transform="rotate(-90 77.6 128.5)">4,8</text>
<text x="185.4" y="131.1" transform="rotate(-90 185.4 131.1)">117,5</text>
<text x="170.8" y="132.5" transform="rotate(39 170.8 132.5)">R 6</text>
<text x="108.4" y="143.7" transform="rotate(-90 108.4 143.7)">65</text>
<text x="123.7" y="139.4" transform="rotate(-42 123.7 139.4)">R 6</text>
<text x="118.7" y="148.2" transform="rotate(-90 118.7 148.2)">47,5</text>
<text x="127.4" y="149.6" transform="rotate(-90 127.4 149.6)">36</text>
<text x="70.6" y="162.3">3</text>
<text x="148.7" y="165.4">46</text>
<text x="148.8" y="172.3">50</text>
<text x="148.8" y="179.3">52</text>
<text x="148.8" y="186.4">73</text>
<text x="148.1" y="193.3">155</text>
<text x="137.1" y="242">1:2</text>
<text x="188" y="242.2">0,096 kg</text>
<text x="141.6" y="262.4">Abdeckplatte_Hinten_1</text>
<text x="151.4" y="267.6">Aufhängung</text>
<text x="201.2" y="281.3">1</text>
<text x="151.7" y="284.6">006</text>
<text x="194.2" y="287.4">1</text>
</g>
<text font-size="5.6" x="37.8" y="22.1">Alle unbemaßten Faßen 0,5</text>
<text font-size="5.5" x="81.6" y="283.8">HTBLuVA Salzburg</text>
<g font-size="4.1">
<text x="22.3" y="240.2">(Verwendungsbereich)</text>
<text x="75.7" y="240.4">(Zul.Abw.)</text>
<text x="101.1" y="240.4">(Oberfläche)</text>
<text x="118.8" y="241.4">Maßstab</text>
<text x="118.8" y="246.7">(Werkstoff)</text>
<text x="84.9" y="257.3">Datum</text>
<text x="106.2" y="257.3">Name</text>
<text x="118.8" y="257.3">(Benennung)</text>
<text x="74.8" y="261.5">Bearb.</text>
<text x="74.8" y="265.7">Gepr.</text>
<text x="74.8" y="270">Norm</text>
<text x="118.8" y="278.4">(Zeichnungsnummer)</text>
<text x="191.6" y="278.4">Blatt</text>
<text x="201.8" y="286.9">Bl.</text>
<text x="21.6" y="291.1">Zust.</text>
<text x="29.2" y="291.1">Änderung</text>
<text x="54.6" y="291.1">Datum</text>
<text x="67.3" y="291.1">Name</text>
<text x="75.7" y="291.1">(Urspr.)</text>
<text x="118.8" y="291.1">(Ers.f.:)</text>
<text x="162" y="291.1">(Ers.d.:)</text>
</g>
<g font-size="4" fill="#008080">
<text x="86.2" y="261.5">17.10.22</text>
<text x="100.8" y="261.7">Felix</text>
</g>
</svg>
